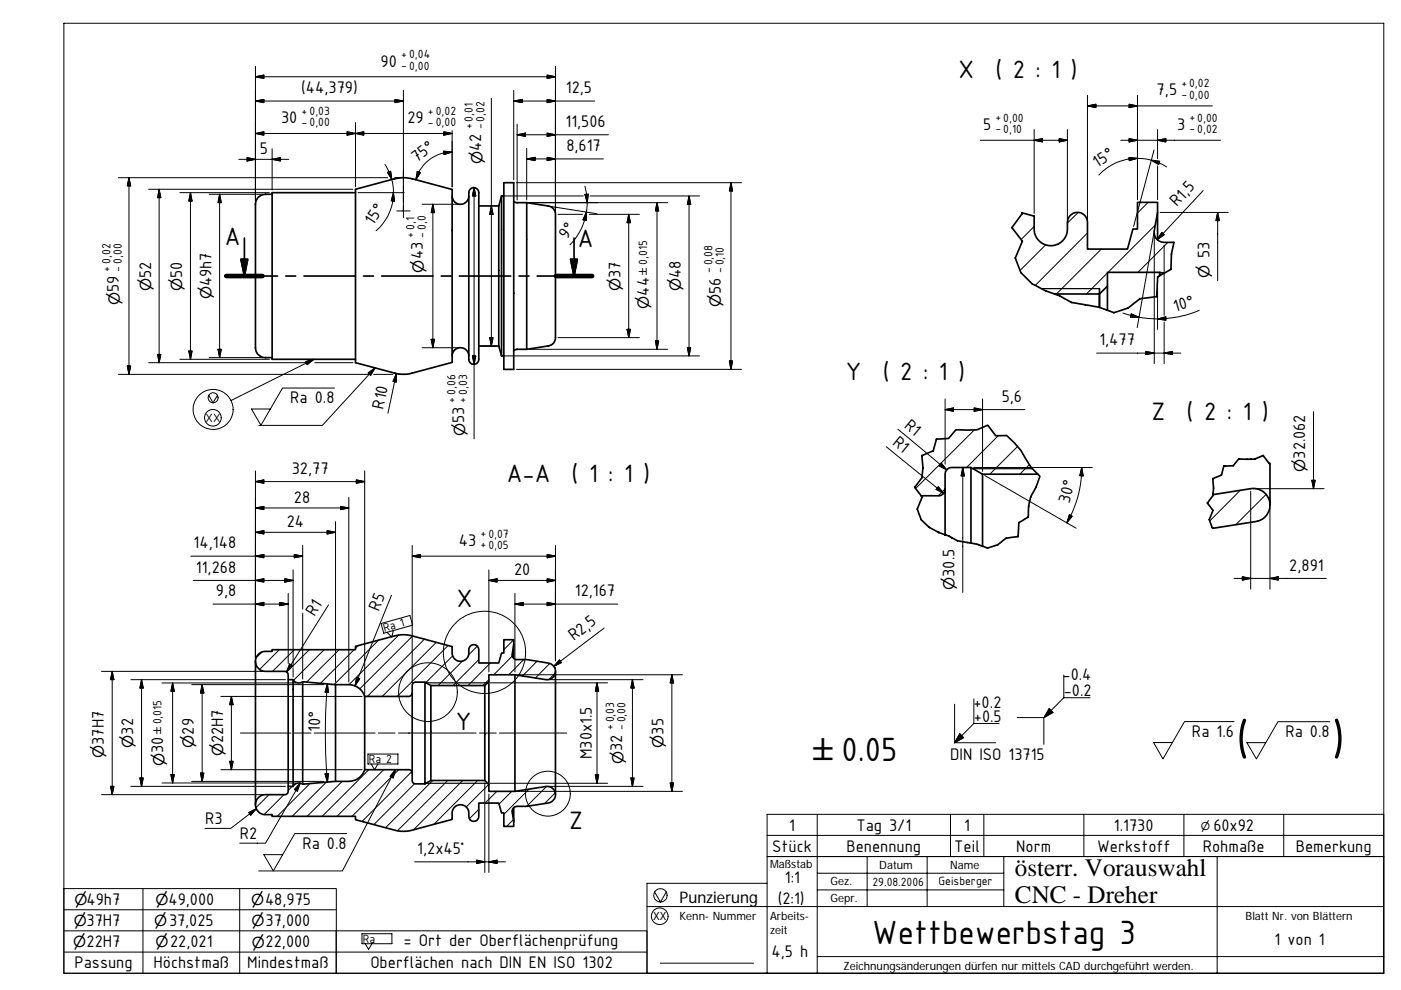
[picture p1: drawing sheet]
<svg xmlns="http://www.w3.org/2000/svg" width="297mm" height="210mm" viewBox="0 0 297 210" stroke-linecap="round" stroke-linejoin="round" font-family="sans-serif">
<g fill="none" stroke="#000" stroke-width=".36">
<path d="M106.8 38.7h2.1v39.6h-2.1zM48 58.5h10.8M51.1 55h1.4l-.7 3.5zM51.8 50.5v8M57.7 41.2h-1.4a2.1 2.1 0 0 0-2.1 2.1v30.4a2.1 2.1 0 0 0 2.1 2.1h1.4M60.6 58.5h2.1M64.4 58.5h10.9M75.4 40.1l8.3-2.2 2.1-.2 1.6 .2 8.5 2.3v36.6l-9.1 2.4-1 .2-1.6-.2-8.8-2.3zM75.4 40.9h-17.7v35.3h17.7M77.1 58.5h2.1M80.9 58.5h10.9M93.6 58.5h2.1"/>
<path d="M95.9 41.6a1.77 1.77 0 0 0 1.7 1.7 1.77 1.77 0 0 0 1.8-1.7M97.4 58.5h10.9M99.7 40.1a1.05 1.05 0 0 1 1.2-.2 1.05 1.05 0 0 1 .6 1v35.3a1.06 1.06 0 0 1-1 1 1.06 1.06 0 0 1-1.1-1v-35.3zM101.5 43.7h4.2M105.7 43.7v29.7M106.3 41.6v33.9M106.3 41.6l-.6 2.1M106.3 41.6h.5M108.9 42.7l.7 .3h2.1M110 58.5h2.2M111.7 43l4.6 .7a1.81 1.81 0 0 1 1.5 1.5v26.4a1.71 1.71 0 0 1-1.5 1.7l-4.6 .8M111.7 43v31.1"/>
<path d="M113.9 58.5h10.9M121 55h1.4l-.7 3.5zM121.7 50.5v8M216.7 45.1l2.6 .7v2.8a3.5 3.5 0 0 0 3.5 3.5 3.5 3.5 0 0 0 3.5-3.5v-1.5a2.13 2.13 0 0 1 2.1-2.1 2.13 2.13 0 0 1 2.2 2.1v5.7h8.5l1.1-4.2h1v-5.7h4.2v2.1l-.7 3.9a2.17 2.17 0 0 0 2.1 2.5h2.1l-.5 2.5-.1 3.2-2.9 1.6-.2 4.2-3.5 .4-1.2 1a5.6 5.6 0 0 1-3.3 1.7l-1 .3-3.2-1.2-2.9-.5a9.1 9.1 0 0 1-5-1.6l-3.4-1.3-2.9-1.5-2.4-2.4-1.1-3.1 1.5-3.6-2.3-2.8 2.2-2.9zM245.4 45v5.8M245.9 57.7v.8M246.9 57.9l-1-.2h-11.1v3l-1.7 1.6h-9.5M95.9 75.5a1.77 1.77 0 0 1 1.7-1.8 1.77 1.77 0 0 1 1.8 1.8M101.5 73.4h4.2M105.7 73.4l.6 2.1M106.3 75.5h.5M111.7 74.1h-2.1l-.7 .2"/>
<path d="M233.1 61.2v4M234.8 60.7v5.1M205.9 99.1v16M195.3 105.1l-1.4-1.8 1.5-2 .3-2.1-.3-2.6 2.5-1 .6-2.5 2.6-.1 1.6-1.9h4.4l2.3-1 1.7 2.3h2.3l1.7 1.5 1.3 1.6 2.2 3.6 1.4 1.4a.71 .71 0 0 1 .3 1.1l-.5 1.4a11.7 11.7 0 0 0-1.7 4.3l-.1 2.3-2 1.2-.1 3-2.6 .3a8.2 8.2 0 0 1-3.9 2.1l-1.1-.4M195.3 105.1l.2 .3-.7 1.7a1.23 1.23 0 0 0 0 1.7 5.8 5.8 0 0 0 3.5 3.7l2.1 .9M200.4 113.4l1.4 .6a8.8 8.8 0 0 0 4.1 1.1M200.4 103.7v9.7M205.9 115.1l2.4 .7M208.3 100.5v15.3M220 100.5h-11.7l-2.4-1.4h-4.1a1.39 1.39 0 0 0-1.4 1.4v3.2a1.39 1.39 0 0 1-1.2 1.4h-3.9M257.2 104.9l.1-1.4-.2-2 1.9-.8 .5-1.9h.8a1.66 1.66 0 0 0 1.9-1l.4-.5h3.4l1.4-.5a.38 .38 0 0 1 .5-.2 .38 .38 0 0 1 .2 .4l.9 1.2 .3 .1v8.8M257.2 104.9l8-1.3a3.5 3.5 0 0 1 4 2.9 3.5 3.5 0 0 1-2.9 4.1l-9.1 1.4-.8-1.8 .8-2-1.2-1.5 1.2-1.6z"/>
<path d="M54.8 138.8l.9-.6 2-.1v-.3h17.7v-.8l8.3-2.2 1.6-.2 2.1 .2 8.5 2.3v1.6a1.78 1.78 0 0 0 1.8 1.5 1.78 1.78 0 0 0 1.7-1.7v-.7a1.06 1.06 0 0 1 1.1-1.1 1.06 1.06 0 0 1 1 1.1v2.8h4.2l.6-2.1h.5v-2.9h2.1v1.1l-.3 1.9a1.06 1.06 0 0 0 .8 1.2h2.3l4.6 .8a1.78 1.78 0 0 1 1.5 2 1.78 1.78 0 0 1-2.1 1.5l-6.5-1h-5.6v1.4l-.8 .9h-11.4a3.8 3.8 0 0 0-3.6-.7l-.4 .5-.1 2.1-.5 .3-9.5 .1a3.6 3.6 0 0 0-3.3-2.5h-2.9l-6.9-.7a1.39 1.39 0 0 1-2.1-.4h-1l-.1-1.4-.5-.3-4.2-.1a2.12 2.12 0 0 1-2-1.2 2.12 2.12 0 0 1 .5-2.3zM108.9 136.7v2.9M54.2 140.2v30.4M61.1 144.1v22.6M62.1 144.1v22.6M64.2 144.5v21.8M71.1 145.2v20.5M77.3 147.7v15.5M87.4 146.9v17M90.1 144.6v21.6M91.4 145.4v20.1M102.8 145.4v20.1"/>
<path d="M103.6 144.5v21.8M109.2 143.1v24.7M117.8 142.3v26.2M54.8 169.2l.6-.5 .6-.2h4.5l.5-.4 .1-1.4h1a1.42 1.42 0 0 1 2.1-.4l6.9-.6h2.9a3.6 3.6 0 0 0 3.3-2.5h9.5l.5 .4 .1 2 .4 .5a3.8 3.8 0 0 0 3.6-.6h11.4l.8 .8v1.5h5.6l6.5-1a1.77 1.77 0 0 1 2 1.4 1.77 1.77 0 0 1-1.4 2l-4.6 .8h-2.1a1.07 1.07 0 0 0-1 1.2l.3 1.9v1.1h-2.1v-2.8h-.5l-.6-2.1h-4.2v2.8a1.06 1.06 0 0 1-1 1 1.06 1.06 0 0 1-1.1-1 1.84 1.84 0 0 0-1.2-2.4 1.84 1.84 0 0 0-2.3 1.4v1.6l-9.1 2.4-1 .2-1.6-.2-8.8-2.3v-.7h-17.7v-.4h-1.7a2.12 2.12 0 0 1-1.2-3.5zM108.9 171.2v2.9"/>
</g>
<path d="M220.8 61.2h12.3M206.3 99.4h12.6M90.3 144.8h13.1M90.3 166.1h13.1" fill="none" stroke="#000" stroke-width=".25"/>
<g fill="#000" stroke="#000" stroke-width=".21">
<path d="M54.2 16.3l1.7-.4v.7zM116 15.9l1.8 .4-1.8 .3zM27.3 37.7l.4 1.7h-.7zM52.4 33.4l1.8 .4-1.8 .3zM54.2 28.3l1.7-.4v.8zM54.2 21.4l1.7-.3v.7zM57.7 33.8l1.8-.4v.7zM73.6 27.9l1.8 .4-1.8 .4zM75.4 28.3l1.7-.4v.8zM82.1 36.5l.7-.2 .3 1.8zM83.8 21.1l1.7 .3-1.7 .4zM88.5 36.3l.6 .3-.9 1.5z"/>
<path d="M94.1 27.9l1.8 .4-1.8 .4zM94.1 32l1.8 .2-1.8 .6zM108.9 21.4l1.8-.3v.7zM109.6 28.6l1.8-.4v.7zM111.7 33.7l1.8-.3v.7zM116 21.1l1.8 .3-1.8 .4zM116 28.2l1.8 .4-1.8 .3zM116 33.4l1.8 .3-1.8 .4zM219.3 29.7l1.7-.3v.7zM224.6 29.4l1.7 .3-1.7 .4zM230.6 22.5l1.7-.4v.7zM239.4 29.4l1.8 .3-1.8 .4z"/>
<path d="M239.4 22.1l1.8 .4-1.8 .3zM239.4 33.4l1.8 .2-1.8 .5zM244.1 34l1.8 .2-.2 .7zM245.4 29.7l1.8-.3v.7zM33.7 40.1l.4 1.8h-.7zM40.4 40.9l.3 1.7h-.7zM46.6 41.2l.3 1.8h-.7zM83.4 40.9l.2 1.8-.7-.1zM91.8 43.3l.3 1.8h-.7zM100.5 39.8l.4 1.8h-.7zM104.2 43.7l.3 1.7h-.7zM124 41.2h.7l-.2 1.8z"/>
<path d="M124.4 45l-.1 1.8-.7-.2zM133.3 45.4l.4 1.8h-.8zM139.3 43l.4 1.7h-.7zM146.1 41.6l.3 1.7h-.7zM155 38.7l.3 1.8h-.7zM246.3 49.3l.5 .5-1.4 1zM258.2 45l.3 1.8h-.7zM27 77.6h.7l-.4 1.8zM33.4 75.1h.7l-.4 1.8zM40 74.4h.7l-.3 1.8zM46.2 74.1h.7l-.3 1.7zM64.8 76.7l1.8-.5-1.5 1.1z"/>
<path d="M78.1 79.1l1.4-1.1-.9 1.6zM91.4 71.9h.7l-.3 1.8zM100.2 75.5h.7l-.4 1.7zM103.8 71.6h.7l-.3 1.8zM132.9 69.8h.8l-.4 1.8zM139 72.3h.7l-.4 1.8zM145.7 73.7h.7l-.3 1.8zM154.6 76.5h.7l-.3 1.8zM239.8 66.5l1.7 .8-1.8-.1zM242.9 74.5l1.8 .4-1.8 .3zM245.4 67.6l1.8-.4v.7zM246.8 74.9l1.8-.4v.7z"/>
<path d="M84 79.2v1.8l-.7-.1zM199.6 98.2l1.1 1.4-1.6-.8zM200.4 86.8l1.8-.3v.7zM206.5 86.5l1.8 .3-1.8 .4zM54.2 117.9l1.7-.3v.7zM54.2 112.9l1.7-.4v.7zM54.2 107.7l1.7-.3v.7zM54.2 102.1l1.7-.4v.8zM62.4 117.6l1.8 .3-1.8 .4zM69.4 112.5l1.7 .4-1.7 .3zM72.2 107.4l1.8 .3-1.8 .4zM75.5 101.7l1.8 .4-1.8 .4z"/>
<path d="M87.4 117.9l1.7-.3v.7zM116 117.6l1.8 .3-1.8 .4zM198.9 103.2l1.2 1.4-1.6-.8zM204.1 99.1l.4 1.8h-.7zM226.7 109.1l.6 .4-1.1 1.3zM229.3 99.1l.4 1.8h-.8zM278.1 101.8h.7l-.3 1.8zM54.2 128.1l1.7-.4v.7zM54.2 123.1l1.7-.4v.7zM59.3 127.7l1.8 .4-1.8 .3zM60.4 122.7l1.7 .4-1.7 .3zM103.6 123.1l1.8-.4v.7z"/>
<path d="M109.2 128.1l1.7-.4v.7zM116 127.7l1.8 .4-1.8 .3zM116 122.7l1.8 .4-1.8 .3zM118.6 139.9l.4 .6-1.6 .8zM263.4 122.3l1.8 .3-1.8 .4zM269.3 122.6l1.7-.3v.7zM23.8 142.3l.3 1.8h-.7zM30 144.1l.4 1.8h-.7zM36.6 144.8l.4 1.8h-.8zM42.9 145.2l.3 1.7h-.7zM49.1 147.7l.3 1.7h-.7zM61.4 140.8l.6 .4-1.2 1.3z"/>
<path d="M69.4 145l.2 1.8h-.7zM75.6 143.7l.7 .2-1 1.5zM126.6 144.8l.3 1.7h-.7zM134.1 144.1l.3 1.8h-.7zM142.4 143.1l.4 1.7h-.7zM203.5 155.6l.8 .8-1.9 1.1zM222.5 150.2l.7 .9-1.9 1zM23.4 166.7h.7l-.3 1.8zM29.7 165h.7l-.4 1.7zM36.2 164.2h.8l-.4 1.8zM42.5 163.9h.7l-.3 1.8zM48.7 161.4h.7l-.3 1.8z"/>
<path d="M52.7 172.3l1.6-.8-1.1 1.3zM63.6 166.1l-.5 1.6-.7-.3zM68.9 164.1l.7-.1-.2 1.8zM83.9 163.2l-.5 1.7-.7-.3zM126.2 164.3h.7l-.3 1.8zM133.7 165h.7l-.3 1.7zM142.1 166h.7l-.4 1.8zM101 182.4l1.8 .3-1.8 .4zM103.6 182.7l1.8-.3v.7z"/>
</g>
<path d="M48 58.5h7.6M117.9 58.5h7.6" fill="none" stroke="#000" stroke-width=".99"/>
<path d="M51.1 55h1.4l-.7 3.5zM121 55h1.4l-.7 3.5z" fill="#000" stroke="#000" stroke-width=".36"/>
<g fill="none" stroke="#000" stroke-width=".21">
<path d="M13.5 4.9h279.9v201.5h-279.9zM54.2 16.3l1.7-.4v.7zM54.2 14.1v28.7M54.2 16.3h63.6M85.5 19.2v26.9M108.9 19.2v18.9M116 15.9l1.8 .4-1.8 .3zM117.8 14.1v30.8M25.1 37.7h57.1M27.3 37.7l.4 1.7h-.7zM27.3 37.7v41.7M50.6 33.8h10.6"/>
<path d="M52.4 33.4l1.8 .4-1.8 .3zM54.2 28.3l1.7-.4v.8zM54.2 21.4l1.7-.3v.7zM54.2 28.3h41.7M54.2 21.4h31.3M57.7 33.8l1.8-.4v.7zM57.7 31.5v8.8M73.6 27.9l1.8 .4-1.8 .4zM75.4 28.3l1.7-.4v.8zM75.4 26v13.6M81.6 34.9a10.7 10.7 0 0 1-1.9 14M82.1 36.5l.7-.2 .3 1.8z"/>
<path d="M83.7 37.7h1.3M83.8 21.1l1.7 .3-1.7 .4zM88.5 36.3l.6 .3-.9 1.5zM94.1 32l1.8 .2-1.8 .6zM94.1 27.9l1.8 .4-1.8 .4zM95.9 32.2a8 8 0 0 0-5.8 2.4l-.3 .5a7.7 7.7 0 0 0-1.6 3M95.9 27.7v11.9M100.5 39.8l.4 1.8h-.7zM100.5 39.8v53.2M104.2 20.9v52.5M108.9 21.4l1.8-.3v.7zM108.9 21.4h17.2"/>
<path d="M109.5 38.7h47.7M109.6 28.6l1.8-.4v.7zM109.6 28.6h19.4M109.6 26.3v16.1M111.7 33.7l1.8-.3v.7zM111.7 33.7h16.2M111.7 31.5v10.9M116 21.1l1.8 .3-1.8 .4zM116 28.2l1.8 .4-1.8 .3zM116 33.4l1.8 .3-1.8 .4zM124 39.5a12.8 12.8 0 0 1-3.2 12.4M155 38.7l.3 1.8h-.7z"/>
<path d="M155 38.7v39.6M207.9 29.7h18.4M219.3 29.7l1.7-.3v.7zM219.3 27.5v17.8M224.6 29.4l1.7 .3-1.7 .4zM226.3 27.5v19.1M230.6 22.5l1.7-.4v.7zM230.6 22.5h26.4M230.6 20.2v26.4M237.6 29.7h21.2M239.4 33.4l1.8 .2-1.8 .5zM239.4 29.4l1.8 .3-1.8 .4z"/>
<path d="M239.4 22.1l1.8 .4-1.8 .3zM241.2 20.2v22.1M244.1 34l1.8 .2-.2 .7zM244.7 31.8l-4.4 16.2M245.4 29.7l1.8-.3v.7zM245.4 27.5v6.2M245.4 35.2v7.1M247.3 35.4a11.2 11.2 0 0 0-14.3 1.7M31.5 40.1h43.3M33.7 40.1l.4 1.8h-.7zM33.7 40.1v36.8M38.1 40.9h19"/>
<path d="M40.4 40.9l.3 1.7h-.7zM40.4 40.9v35.3M44.3 41.2h11.4M46.6 41.2l.3 1.8h-.7zM46.6 41.2v34.6M75.9 40.9h9.5M83.4 40.9l.2 1.8-.7-.1zM84.1 44.7h2.8M85.6 40.9h.1M89.5 43.3h7.6M91.8 43.3l.3 1.8h-.7zM91.8 43.3v30.4"/>
<path d="M104.2 43.7l.3 1.7h-.7zM106.9 41.6h16.8M112.2 43h29.3M116.9 43.8l9.7 1.5M118.3 45.4h5.2M124 41.2h.7l-.2 1.8zM124.4 45l-.1 1.8-.7-.2zM124.9 45.4h10.7M125.1 41.6h23.2M133.3 45.4l.4 1.8h-.8zM133.3 45.4v26.2M139.3 43l.4 1.7h-.7z"/>
<path d="M139.3 43v31.1M146.1 41.6l.3 1.7h-.7zM146.1 41.6v33.9M219.3 48l-2.8 2.8M221.7 51.9l-5.4 5.5M228.6 45.1l-2.3 2.2M230.6 49.4l-11.1 11.1M233.5 52.8l-9.5 9.5M234.8 57.9l-4.5 4.4M243.4 42.9l-2.2 2.3M244.6 49.4l-3.5 20.1M244.7 49.4v27.7"/>
<path d="M244.9 47.7l-10 10M246 45h3.9M246.3 49.3l.5 .5-1.4 1zM246.8 51.9v15M247.6 51.4l-6.3 6.3M250 45h10.4M255.1 40.4l-9.7 10.4M258.2 45l.3 1.8h-.7zM258.2 45v14.5M25.1 79.4h53.4M27 77.6h.7l-.4 1.8zM31.5 76.9h33.5"/>
<path d="M33.4 75.1h.7l-.4 1.8zM38.1 76.2h19M40 74.4h.7l-.3 1.8zM44.3 75.8h11.4M46.2 74.1h.7l-.3 1.7zM64.8 76.7l1.8-.5-1.5 1.1zM66.6 76.2l-17.6 8.7M66.7 76.9h8.1M78.1 79.1l1.4-1.1-.9 1.6zM79.2 79.4h4.1M79.5 78l-11.2 12.2h-13.4M84 79.2v1.8l-.7-.1z"/>
<path d="M84 79.2l-1.7 8.4M84.4 79.4h.6M89.5 73.7h7.6M91.4 71.9h.7l-.3 1.8zM100.2 75.5h.7l-.4 1.7zM101.9 73.4h3.3M103.8 71.6h.7l-.3 1.8zM106.9 75.5h41.4M109.5 78.3h47.7M112.2 74.1h29.3M118.3 71.6h17.3M132.9 69.8h.8l-.4 1.8z"/>
<path d="M139 72.3h.7l-.4 1.8zM145.7 73.7h.7l-.3 1.8zM154.6 76.5h.7l-.3 1.8zM232.5 74.9h17.9M239.8 66.5l1.7 .8-1.8-.1zM242.9 74.5l1.8 .4-1.8 .3zM245.4 67.6l1.8-.4v.7zM245.4 60.1v9.7M246.8 74.9l1.8-.4v.7zM246.8 68.3v8.8M254.3 65.8a22.4 22.4 0 0 1-16.2 .6M44.3 83.8l.9 1.6 .9-1.6"/>
<path d="M54.2 99.8v39.9M70.9 82.3h-11l-4.6 7.9-2-3.5h4M77.3 99.8v47.3M187.9 94.7l12.2 9.9M190.4 91l10.3 8.6M199.6 98.2l1.1 1.4-1.6-.8zM200.4 86.8l1.8-.3v.7zM200.4 86.8h16.9M200.4 84.6v13.8M200.4 99.9h.1M204.1 99.1l.4 1.8h-.7zM204.1 99.1v26.5"/>
<path d="M206.4 99.1h25.2M206.5 86.5l1.8 .3-1.8 .4zM206.6 91.2l-12.5 12.4M208.3 84.6v15.3M211.7 92.4l-6.8 6.7M215.7 94.7l-5.8 5.8M218.2 98.5l-2 2M229.3 99.1l.4 1.8h-.8zM229.3 99.1a22.7 22.7 0 0 1-3.1 11.7M278.5 87.3v16.3M40.5 117.9h23.7M54.2 117.9l1.7-.3v.7z"/>
<path d="M54.2 112.9l1.7-.4v.7zM54.2 107.7l1.7-.3v.7zM54.2 102.1l1.7-.4v.8zM54.2 112.9h16.9M54.2 107.7h19.8M54.2 102.1h23.1M62.4 117.6l1.8 .3-1.8 .4zM64.2 115.7v13.5M69.4 112.5l1.7 .4-1.7 .3zM71.1 110.6v34M72.2 107.4l1.8 .3-1.8 .4zM74 105.5v39.1"/>
<path d="M75.5 101.7l1.8 .4-1.8 .4zM87.4 117.9l1.7-.3v.7zM87.4 117.9h30.4M87.4 115.7v29.1M116 117.6l1.8 .3-1.8 .4zM117.8 115.7v24.4M198.9 103.2l1.2 1.4-1.6-.8zM200.4 103.7l-1.5 1.4M208.8 100.8l19.4 11.2M226.7 109.1l.6 .4-1.1 1.3zM263 103.9l-6.5 6.5M265.2 104.2v20.7"/>
<path d="M265.7 103.6h15M268.4 104.9l-6.4 6.4M269.3 107.7v17.2M278.1 101.8h.7l-.3 1.8zM41 123.1h21.1M45.2 128.1h15.9M54.2 128.1l1.7-.4v.7zM54.2 123.1l1.7-.4v.7zM55.6 138.2l-1.3 1.2M59.2 137.8l-4.1 4.1M59.3 127.7l1.8 .4-1.8 .3zM60.4 122.7l1.7 .4-1.7 .3z"/>
<path d="M61.1 125.8v14.9M62.1 120.8v20.5M62.4 137.8l-4.6 4.5M64.2 130v14M65.6 137.8l-4.8 4.7M68.7 137.8l-6.5 6.4M69.6 128.3l-8.8 14.2M71.9 137.8l-6.9 6.8M75.1 137.8l-7.2 7.1M75.9 136.9l-.5 .6M80.3 135.7l-9.5 9.4M80.8 132.2l6.1-1.7 .6 2-6.1 1.8z"/>
<path d="M83 126.2l-7.7 19.2M83.4 133.7l-.3 1.4-1-1M84.5 134.7l-10.5 10.5M87.5 134.9l-11.2 11.1M90 135.5l-12.1 12.2M92.5 136.2l-11.5 11.5M95 136.9l-10.8 10.8M96 139.1l-5.7 5.6M101.2 137l-1.9 1.9M101.5 139.8l-5.4 5.6M103.6 123.1l1.8-.4v.7zM103.6 120.8v21.7"/>
<path d="M103.6 123.1h14.2M108.6 139.1l-3.9 4M108.9 135.6l-2.1 2.2M109.2 128.1l1.7-.4v.7zM109.2 128.1h21.8M109.2 125.8v16.7M111 139.8l-3.1 3.3M116 127.7l1.8 .4-1.8 .3zM116 122.7l1.8 .4-1.8 .3zM118.6 139.9l.4 .6-1.6 .8zM128.1 133.2l-10.7 8.1M261.6 122.6h19.6"/>
<path d="M263.4 122.3l1.8 .3-1.8 .4zM269.3 122.6l1.7-.3v.7zM21.5 142.3h34.2M23.8 142.3l.3 1.8h-.7zM23.8 142.3v26.2M27.7 144.1h32.8M30 144.1l.4 1.8h-.7zM30 144.1v22.6M34.4 144.8h28.4M36.6 144.8l.4 1.8h-.8zM36.6 144.8v21.2M40.6 145.2h28.1"/>
<path d="M42.9 145.2l.3 1.7h-.7zM42.9 145.2v20.5M46.8 147.7h30M49.1 147.7l.3 1.7h-.7zM49.1 147.7v15.5M51 155.4h10.7M61.4 140.8l.6 .4-1.2 1.3zM62.1 141.6v1.9M62.4 155.4h3.5M66.6 155.4h12.9M69.4 145l.2 1.8h-.7zM69.4 145a122 122 0 0 0 0 20.8"/>
<path d="M70.1 145.2h.5M75.6 143.7l.7 .2-1 1.5zM78 159.9h6.4v2.1h-6.4zM80.2 155.4h3.6M84.5 155.4h16.4M98.1 140.1l-5.2 5.3M101.7 155.4h3.5M103.6 144.1l-1.2 1.3M103.9 144.8h24.9M104 140.6l-4.8 4.8M105.9 155.4h14.3M109.7 143.1h35"/>
<path d="M113.9 140.2l-3.1 3.1M116.5 140.7l-3 3M116.6 144.1h19.7M117.7 142.7l-1.3 1.4M117.8 141.6v.2M126.6 144.8l.3 1.7h-.7zM126.6 144.8v21.3M134.1 144.1l.3 1.8h-.7zM134.1 144.1v22.6M142.4 143.1l.4 1.7h-.7zM142.4 143.1v24.7M202.4 157.5h8.7"/>
<path d="M202.4 149.3v8.2M203.5 155.6l.8 .8-1.9 1.1zM206.5 153.4h5.3M206.5 148.2v5.2M206.5 153.4l-4.1 4.1M215.7 152.1h5.6v5.7M222.5 150.2l.7 .9-1.9 1zM225.5 147.9h5.6M225.5 143.1v4.8M225.5 147.9l-4 4.1M261.6 153h-10.5l-4.5 7.9-2-3.5h4M281.9 153h-10.9l-4.6 7.9-2-3.4h3.9"/>
<path d="M21.5 168.5h34.2M23.4 166.7h.7l-.3 1.8zM27.7 166.7h32.8M29.7 165h.7l-.4 1.7zM34.4 166h28.4M36.2 164.2h.8l-.4 1.8zM40.6 165.7h28.1M42.5 163.9h.7l-.3 1.8zM46.8 163.2h30M48.7 161.4h.7l-.3 1.8zM52.7 172.3l1.6-.8-1.1 1.3zM54.3 171.5l-5.4 4.1h-5.4"/>
<path d="M57 168.5l-2.7 2.7M60.2 168.5l-4.2 4.2M62 166.7l-.9 .9M63.6 166.1l-.5 1.6-.7-.3zM63.6 166.1l-7.3 12.7h-5.5M65.7 166.1l-6.9 7M68.9 164.1l.7-.1-.2 1.8zM69.2 165.8l-7.2 7.3M70.1 165.7h.5M72.6 165.7l-7.5 7.4M73.5 176.7h-11l-4.5 8-2.1-3.5h4M78.2 163.2l-9.9 9.9"/>
<path d="M78.7 162l.7 1.2 .7-1.2M81.4 163.2l-9.9 9.9M83.9 163.2l-.5 1.7-.7-.3zM83.9 163.2l-11.3 21.5h-17.8M84.5 163.2l-9.9 9.9M87.3 163.6l-10.6 10.6M87.9 166.1l-8.6 8.7M91.8 165.5l-10.1 10M94.9 165.5l-10.6 10.6M98.1 165.5l-10.5 10.5M101.3 165.5l-9.3 9.3M101.5 171.6l-2 2"/>
<path d="M102.8 166.1v18.9M103.6 166.3l-4.8 4.8M103.6 168.4v16.6M103.9 166.1h24.9M105.3 167.8l-2.5 2.5M108.5 167.8l-2.7 2.7M108.9 173.8l-1.5 1.4M109.7 167.8h35M112.2 167.3l-5.4 5.4M115.9 166.8l-4.2 4.2M116.6 166.7h19.7M117.7 168.1l-2.2 2.3"/>
<path d="M126.2 164.3h.7l-.3 1.8zM133.7 165h.7l-.3 1.7zM142.1 166h.7l-.4 1.8zM162.6 172.7h130.8v8.9h-130.8zM162.6 177.1h130.8M173.3 172.7v33.7M201.5 172.7v8.9M208.6 172.7v8.9M229.8 172.7v8.9M251 172.7v8.9M272.2 172.7v8.9M13.5 188.4h57.8v18h-57.8z"/>
<path d="M13.5 192.9h57.8M13.5 197.4h57.8M30.3 188.4v18M50.8 188.4v18M71.3 197.4h65.9v9h-65.9zM76.7 198h6.4v2.1h-6.4zM87.9 182.7h19.3M101 182.4l1.8 .3-1.8 .4zM103.6 182.7l1.8-.3v.7zM137.2 192.2h156.1M138.8 189.1l1.2 2.1 1.3-2.1M162.6 187.3h-25.4v19.1"/>
<path d="M173.3 188.7h39.5M173.3 185.1h39.5M183.9 181.6v10.6M196.6 181.6v10.6M212.8 181.6v10.6M258.1 181.6v24.8M293.4 181.6h-130.8v24.8M13.5 201.9h123.7M77.4 200.1l.7 1.2 .7-1.2M140 204.2h19.8M173.3 202.8h120.1"/>
<circle cx="45.1" cy="88.6" r="1.76"/>
<circle cx="45.2" cy="86.8" r="4.2"/>
<circle cx="45.2" cy="84.3" r="1.06"/>
<circle cx="102.7" cy="138.3" r="8.7"/>
<circle cx="90.7" cy="146.8" r="6.2"/>
<circle cx="116.2" cy="168.3" r="4.8"/>
<circle cx="139.9" cy="194.2" r="1.77"/>
<circle cx="140" cy="189.8" r="1.41"/>
</g>
<g font-size="11">
<text x="262.1" y="160.1">(</text>
<text x="282.3" y="160.1">)</text>
</g>
<g font-size="7.7">
<text x="178.4" y="161.4">0.05</text>
<text x="184.9" y="200.2">Wettbewerbstag 3</text>
</g>
<text font-size="6.5" x="172.4" y="161.4">±</text>
<g font-size="5.7">
<text x="203.2" y="16.5">X</text>
<text x="211" y="16.5">( 2 : 1 )</text>
<text x="47.7" y="52">A</text>
<text x="122.5" y="52.3">A</text>
<text x="179.4" y="80.5">Y</text>
<text x="187.2" y="80.5">( 2 : 1 )</text>
<text x="244.2" y="89">Z</text>
<text x="251.6" y="89">( 2 : 1 )</text>
<text x="107.5" y="102.2">A-A</text>
<text x="121.2" y="102.2">( 1 : 1 )</text>
<text x="96.9" y="128.6">X</text>
<text x="96.7" y="154.7">Y</text>
<text x="120.7" y="175.9">Z</text>
</g>
<g font-size="5.3">
<text x="215.2" y="185.8">österr. Vorauswahl</text>
<text x="215.2" y="191.4">CNC - Dreher</text>
</g>
<g font-size="3.8">
<text x="80.7" y="14.1">90</text>
<text x="63.9" y="19.8">(44,379)</text>
<text x="120" y="19.8">12,5</text>
<text x="245.2" y="20">7,5</text>
<text x="59.6" y="26.1">30</text>
<text x="86.4" y="26.1">29</text>
<text x="119.9" y="26.9">11,506</text>
<text x="208.4" y="27.6">5</text>
<text x="249.6" y="27.6">3</text>
<text x="55.1" y="32.7">5</text>
<text x="88.4" y="34.5" transform="rotate(-37 88.4 34.5)">75°</text>
<text x="102" y="32" transform="rotate(-90 102 32)">42</text>
<text x="120.1" y="32.1">8,617</text>
<text x="232.6" y="35.6" transform="rotate(-32 232.6 35.6)">15°</text>
<text x="79.1" y="47.9" transform="rotate(-56 79.1 47.9)">15°</text>
<text x="249.5" y="44" transform="rotate(-47 249.5 44)">R1,5</text>
<text x="120.2" y="50.8" transform="rotate(-55 120.2 50.8)">9°</text>
<text x="32" y="58.9" transform="rotate(-90 32 58.9)">52</text>
<text x="38.6" y="58.9" transform="rotate(-90 38.6 58.9)">50</text>
<text x="89.6" y="55" transform="rotate(-90 89.6 55)">43</text>
<text x="131.6" y="58.9" transform="rotate(-90 131.6 58.9)">37</text>
<text x="144.3" y="59" transform="rotate(-90 144.3 59)">48</text>
<text x="256.4" y="54.7" transform="rotate(-90 256.4 54.7)">53</text>
<text x="25.2" y="62" transform="rotate(-90 25.2 62)">59</text>
<text x="44.8" y="60.7" transform="rotate(-90 44.8 60.7)">49h7</text>
<text x="137.6" y="62.7" transform="rotate(-90 137.6 62.7)">44</text>
<text x="152.8" y="62.3" transform="rotate(-90 152.8 62.3)">56</text>
<text x="249.1" y="66.1" transform="rotate(-16 249.1 66.1)">10°</text>
<text x="233.1" y="73.2">1,477</text>
<text x="61.5" y="85.5">Ra 0.8</text>
<text x="81.3" y="86.8" transform="rotate(-78 81.3 86.8)">R10</text>
<text x="98.4" y="89.7" transform="rotate(-90 98.4 89.7)">53</text>
<text x="212.4" y="85.2">5,6</text>
<text x="189.1" y="94.2" transform="rotate(39 189.1 94.2)">R1</text>
<text x="191.6" y="90.5" transform="rotate(40 191.6 90.5)">R1</text>
<text x="61.9" y="100.5">32,77</text>
<text x="276.7" y="97.2" transform="rotate(-90 276.7 97.2)">32.062</text>
<text x="62.3" y="106.6">28</text>
<text x="226.8" y="106.8" transform="rotate(-76 226.8 106.8)">30°</text>
<text x="60.8" y="111.7">24</text>
<text x="41.1" y="116.3">14,148</text>
<text x="97.3" y="115.8">43</text>
<text x="41.5" y="121.4">11,268</text>
<text x="109" y="121.9">20</text>
<text x="202.4" y="122.3" transform="rotate(-90 202.4 122.3)">30.5</text>
<text x="273.3" y="121">2,891</text>
<text x="45.8" y="126.4">9,8</text>
<text x="66.7" y="130.9" transform="rotate(-58 66.7 130.9)">R1</text>
<text x="80.3" y="129.8" transform="rotate(-68 80.3 129.8)">R5</text>
<text x="121.9" y="126.4">12,167</text>
<text x="121.6" y="136" transform="rotate(-37 121.6 136)">R2,5</text>
<text x="225.3" y="144.2">-0.4</text>
<text x="225.5" y="147.6">-0.2</text>
<text x="28.3" y="155.8" transform="rotate(-90 28.3 155.8)">32</text>
<text x="41.1" y="155.8" transform="rotate(-90 41.1 155.8)">29</text>
<text x="67.8" y="155.2" transform="rotate(-89 67.8 155.2)">10°</text>
<text x="140.7" y="155.8" transform="rotate(-90 140.7 155.8)">35</text>
<text x="206.4" y="150">+0.2</text>
<text x="206.5" y="153">+0.5</text>
<text x="22" y="157.9" transform="rotate(-90 22 157.9)">37H7</text>
<text x="34.6" y="159.6" transform="rotate(-90 34.6 159.6)">30</text>
<text x="47.3" y="157.6" transform="rotate(-90 47.3 157.6)">22H7</text>
<text x="125.5" y="161" transform="rotate(-90 125.5 161)">M30x1.5</text>
<text x="131.9" y="159.2" transform="rotate(-90 131.9 159.2)">32</text>
<text x="201.5" y="161.2">DIN ISO 13715</text>
<text x="252.7" y="156.2">Ra 1.6</text>
<text x="272.5" y="156.2">Ra 0.8</text>
<text x="43.5" y="174.7">R3</text>
<text x="50.8" y="177.9">R2</text>
<text x="64.1" y="180">Ra 0.8</text>
<text x="167.3" y="176.1">1</text>
<text x="181.6" y="176.1">Tag 3/1</text>
<text x="204.4" y="176.1">1</text>
<text x="236.2" y="176.1">1.1730</text>
<text x="257.3" y="176.1">60x92</text>
<text x="88.5" y="181.1">1,2x45</text>
<text x="163.7" y="180.6">Stück</text>
<text x="179.4" y="180.6">Benennung</text>
<text x="202.3" y="180.6">Teil</text>
<text x="215.5" y="180.6">Norm</text>
<text x="232.6" y="180.6">Werkstoff</text>
<text x="255" y="180.6">Rohmaße</text>
<text x="274.8" y="180.6">Bemerkung</text>
<text x="18.3" y="191.9">49h7</text>
<text x="35.7" y="191.9">49,000</text>
<text x="56.2" y="191.9">48,975</text>
<text x="164.9" y="191.6">(2:1)</text>
<text x="166.4" y="187.2">1:1</text>
<text x="18.3" y="196.3">37H7</text>
<text x="35.8" y="196.3">37,025</text>
<text x="56.3" y="196.3">37,000</text>
<text x="18.3" y="200.9">22H7</text>
<text x="36.1" y="200.9">22,021</text>
<text x="56.3" y="200.9">22,000</text>
<text x="85.6" y="200.5">= Ort der Oberflächenprüfung</text>
<text x="163.6" y="202.9">4,5 h</text>
<text x="270.3" y="200.3">1 von 1</text>
<text x="15.8" y="205.3">Passung</text>
<text x="32.6" y="205.3">Höchstmaß</text>
<text x="52.4" y="205.3">Mindestmaß</text>
<text x="78.5" y="205.3">Oberflächen nach DIN EN ISO 1302</text>
</g>
<text font-size="3.4" x="144.1" y="191.4">Punzierung</text>
<g font-size="3.2">
<text x="102.3" y="34.8" transform="rotate(-90 102.3 34.8)">⌀</text>
<text x="89.9" y="57.8" transform="rotate(-90 89.9 57.8)">⌀</text>
<text x="256.4" y="58.9" transform="rotate(-90 256.4 58.9)">⌀</text>
<text x="25.4" y="64.8" transform="rotate(-90 25.4 64.8)">⌀</text>
<text x="32" y="61.7" transform="rotate(-90 32 61.7)">⌀</text>
<text x="38.6" y="61.7" transform="rotate(-90 38.6 61.7)">⌀</text>
<text x="44.8" y="63.5" transform="rotate(-90 44.8 63.5)">⌀</text>
<text x="131.6" y="61.7" transform="rotate(-90 131.6 61.7)">⌀</text>
<text x="137.6" y="65.5" transform="rotate(-90 137.6 65.5)">⌀</text>
<text x="144.3" y="61.8" transform="rotate(-90 144.3 61.8)">⌀</text>
<text x="152.8" y="65.1" transform="rotate(-90 152.8 65.1)">⌀</text>
<text x="98.6" y="92.5" transform="rotate(-90 98.6 92.5)">⌀</text>
<text x="276.7" y="100" transform="rotate(-90 276.7 100)">⌀</text>
<text x="202.4" y="125.1" transform="rotate(-90 202.4 125.1)">⌀</text>
<text x="22" y="160.7" transform="rotate(-90 22 160.7)">⌀</text>
<text x="28.3" y="158.5" transform="rotate(-90 28.3 158.5)">⌀</text>
<text x="41.1" y="158.5" transform="rotate(-90 41.1 158.5)">⌀</text>
<text x="47.3" y="160.4" transform="rotate(-90 47.3 160.4)">⌀</text>
<text x="132.2" y="161.9" transform="rotate(-90 132.2 161.9)">⌀</text>
<text x="140.7" y="158.5" transform="rotate(-90 140.7 158.5)">⌀</text>
<text x="34.9" y="162.4" transform="rotate(-90 34.9 162.4)">⌀</text>
<text x="97.7" y="181.1">°</text>
<text x="15.8" y="192">⌀</text>
<text x="33" y="191.9">⌀</text>
<text x="53.3" y="191.9">⌀</text>
<text x="15.7" y="196.4">⌀</text>
<text x="32.7" y="196.4">⌀</text>
<text x="53.4" y="196.3">⌀</text>
<text x="15.5" y="200.9">⌀</text>
<text x="33" y="200.9">⌀</text>
<text x="53.4" y="200.9">⌀</text>
</g>
<g font-size="2.7">
<text x="85" y="14.6">- 0,00</text>
<text x="85" y="12.3">+ 0,04</text>
<text x="250.5" y="20.8">-0,00</text>
<text x="250.5" y="18.5">+0,02</text>
<text x="63.9" y="26.6">-0,00</text>
<text x="63.9" y="24.3">+0,03</text>
<text x="90.7" y="26.6">-0,00</text>
<text x="90.7" y="24.3">+0,02</text>
<text x="100.2" y="27.5" transform="rotate(-90 100.2 27.5)">+0,01</text>
<text x="102.5" y="27.5" transform="rotate(-90 102.5 27.5)">-0,02</text>
<text x="211" y="28.1">-0,10</text>
<text x="211" y="25.8">+0,00</text>
<text x="252.2" y="28.1">-0,02</text>
<text x="252.2" y="25.8">+0,00</text>
<text x="87.8" y="50.4" transform="rotate(-90 87.8 50.4)">+0,1</text>
<text x="90.1" y="50.4" transform="rotate(-90 90.1 50.4)">-0,0</text>
<text x="23.4" y="57.7" transform="rotate(-90 23.4 57.7)">+0,02</text>
<text x="25.7" y="57.7" transform="rotate(-90 25.7 57.7)">-0,00</text>
<text x="137.2" y="56.2" transform="rotate(-90 137.2 56.2)">0,015</text>
<text x="150.9" y="58" transform="rotate(-90 150.9 58)">-0,08</text>
<text x="153.3" y="58" transform="rotate(-90 153.3 58)">-0,10</text>
<text x="43.6" y="89.5">XX</text>
<text x="96.5" y="85.4" transform="rotate(-90 96.5 85.4)">+0,06</text>
<text x="98.9" y="85.4" transform="rotate(-90 98.9 85.4)">+0,03</text>
<text x="101.9" y="113.9">+0,07</text>
<text x="101.9" y="116.2">+0,05</text>
<text x="81.5" y="134" transform="rotate(-16 81.5 134)">Ra 1</text>
<text x="34.2" y="153.6" transform="rotate(-90 34.2 153.6)">0,015</text>
<text x="130.1" y="154.8" transform="rotate(-90 130.1 154.8)">+0,03</text>
<text x="132.4" y="154.8" transform="rotate(-90 132.4 154.8)">-0,00</text>
<text x="78.2" y="161.8">Ra 2</text>
<text x="185" y="187.9">29.08.2006</text>
<text x="199" y="187.7">Geisberger</text>
<text x="76.9" y="199.9">Ra</text>
</g>
<g font-size="2.4">
<text x="163.3" y="184.1">Maßstab</text>
<text x="186.4" y="184.3">Datum</text>
<text x="201.5" y="184.3">Name</text>
<text x="176.1" y="187.6">Gez.</text>
<text x="176.1" y="191.2">Gepr.</text>
<text x="138.5" y="195">XX</text>
<text x="144.1" y="195">Kenn- Nummer</text>
<text x="163.3" y="195">Arbeits-</text>
<text x="163.3" y="198">zeit</text>
<text x="264.1" y="195">Blatt Nr. von Blättern</text>
<text x="178.9" y="205.6">Zeichnungsänderungen dürfen nur mittels CAD durchgeführt werden.</text>
</g>
<g font-size="2.3">
<text x="137.2" y="58.3" transform="rotate(-90 137.2 58.3)">±</text>
<text x="34.2" y="155.7" transform="rotate(-90 34.2 155.7)">±</text>
<text x="254.6" y="176">⌀</text>
</g>
</svg>
